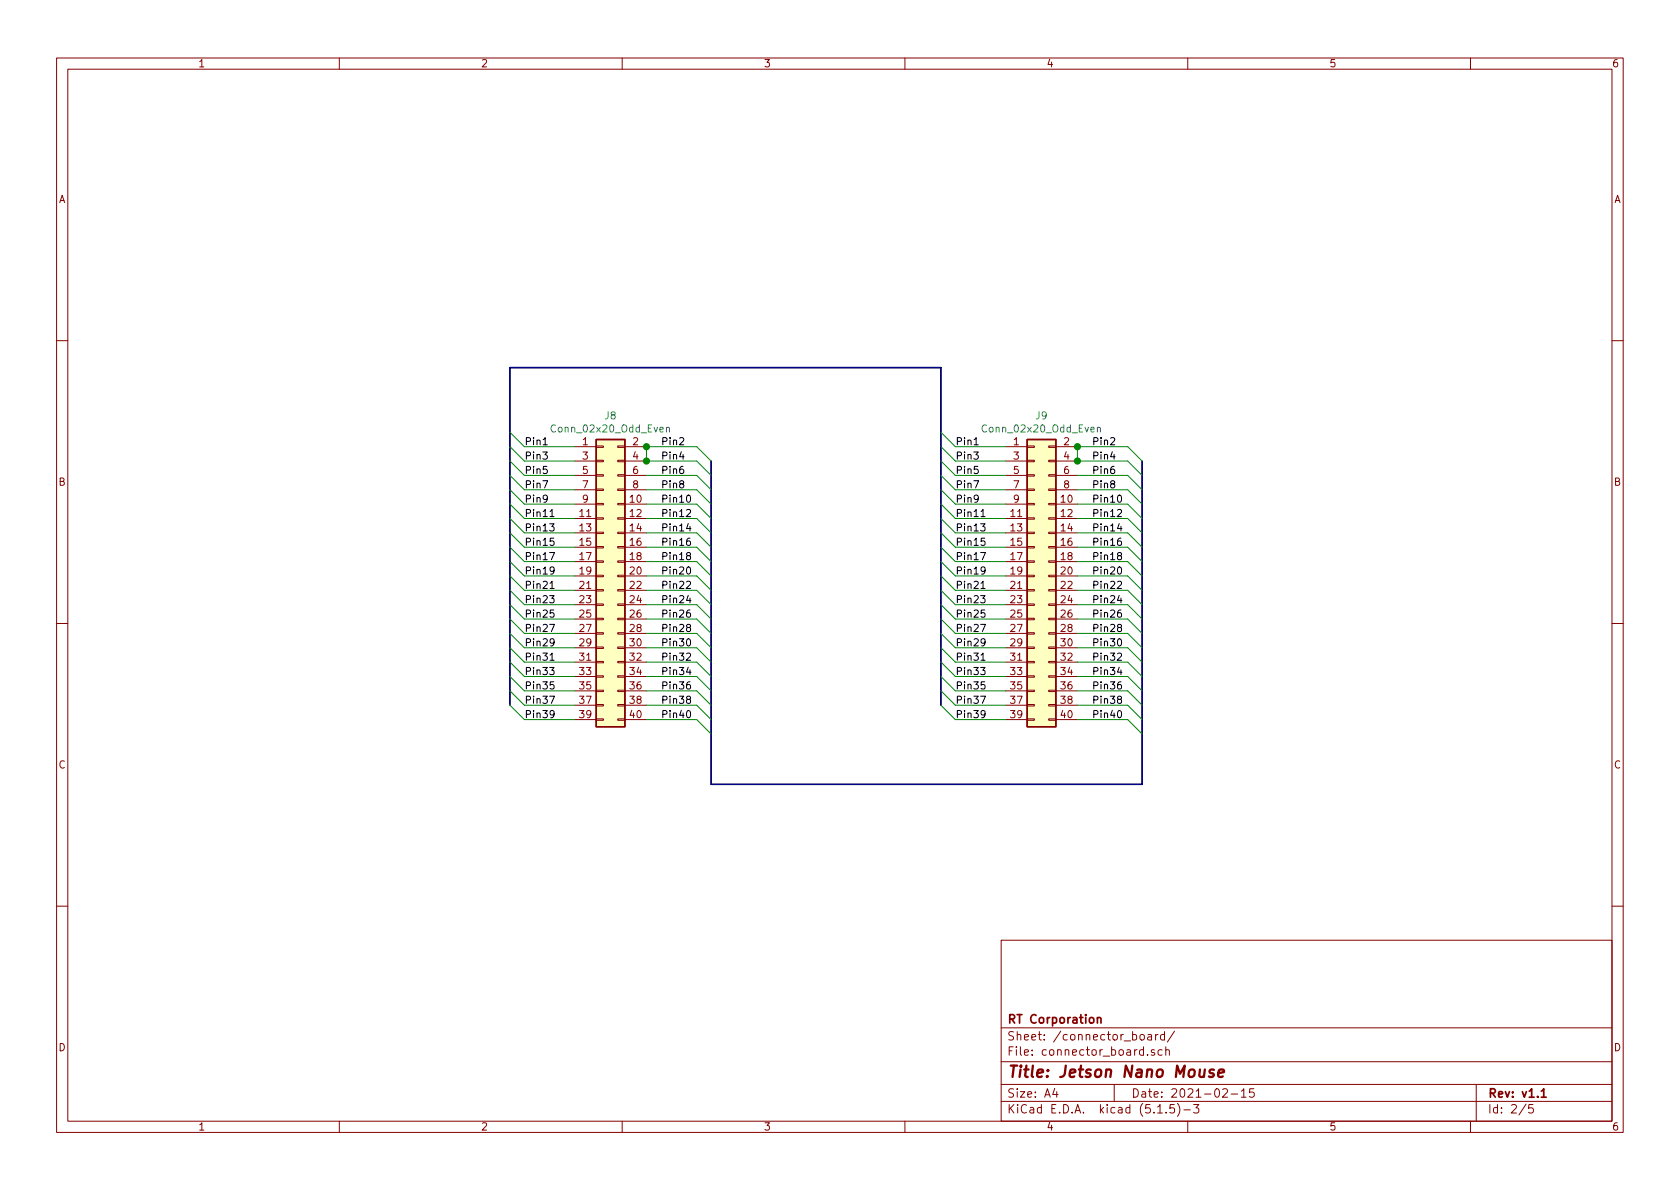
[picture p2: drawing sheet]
<svg xmlns="http://www.w3.org/2000/svg" width="297mm" height="210mm" viewBox="0 0 297 210" stroke-linecap="round" stroke-linejoin="round" font-family="sans-serif">
<g fill="none" stroke="#840000" stroke-width=".18">
<path d="M10 10.3h277v189.9h-277zM12 12.2h273v186.1h-273zM60 10.3v1.9M110 10.3v1.9M160 10.3v1.9M210 10.3v1.9M260 10.3v1.9M10 60.2h2M101.6 79h3.8M105.4 78.9h1.3v.2h-1.3zM109.2 78.9h1.3v.2h-1.3zM110.5 79h3.8"/>
<path d="M177.8 79h3.8M181.6 78.9h1.3v.2h-1.3zM185.4 78.9h1.3v.2h-1.3zM186.7 79h3.8M285 60.2h2M101.6 89.1h3.8M101.6 91.7h3.8M101.6 94.2h3.8M101.6 96.8h3.8M101.6 99.3h3.8M101.6 81.5h3.8M101.6 84.1h3.8"/>
<path d="M101.6 86.6h3.8M105.4 99.2h1.3v.2h-1.3zM105.4 96.6h1.3v.3h-1.3zM105.4 94.1h1.3v.3h-1.3zM105.4 91.6h1.3v.2h-1.3zM105.4 89h1.3v.3h-1.3zM105.4 86.5h1.3v.2h-1.3zM105.4 83.9h1.3v.3h-1.3zM105.4 81.4h1.3v.3h-1.3zM109.2 99.2h1.3v.2h-1.3zM109.2 96.6h1.3v.3h-1.3zM109.2 94.1h1.3v.3h-1.3z"/>
<path d="M109.2 91.6h1.3v.2h-1.3zM109.2 89h1.3v.3h-1.3zM109.2 86.5h1.3v.2h-1.3zM109.2 83.9h1.3v.3h-1.3zM109.2 81.4h1.3v.3h-1.3zM110.5 89.1h3.8M110.5 91.7h3.8M110.5 94.2h3.8M110.5 96.8h3.8M110.5 99.3h3.8M110.5 81.5h3.8M110.5 84.1h3.8"/>
<path d="M110.5 86.6h3.8M177.8 89.1h3.8M177.8 91.7h3.8M177.8 94.2h3.8M177.8 96.8h3.8M177.8 99.3h3.8M177.8 81.5h3.8M177.8 84.1h3.8M177.8 86.6h3.8M181.6 99.2h1.3v.2h-1.3zM181.6 96.6h1.3v.3h-1.3zM181.6 94.1h1.3v.3h-1.3z"/>
<path d="M181.6 91.6h1.3v.2h-1.3zM181.6 89h1.3v.3h-1.3zM181.6 86.5h1.3v.2h-1.3zM181.6 83.9h1.3v.3h-1.3zM181.6 81.4h1.3v.3h-1.3zM185.4 99.2h1.3v.2h-1.3zM185.4 96.6h1.3v.3h-1.3zM185.4 94.1h1.3v.3h-1.3zM185.4 91.6h1.3v.2h-1.3zM185.4 89h1.3v.3h-1.3zM185.4 86.5h1.3v.2h-1.3zM185.4 83.9h1.3v.3h-1.3z"/>
<path d="M185.4 81.4h1.3v.3h-1.3zM186.7 89.1h3.8M186.7 91.7h3.8M186.7 94.2h3.8M186.7 96.8h3.8M186.7 99.3h3.8M186.7 81.5h3.8M186.7 84.1h3.8M186.7 86.6h3.8M10 110.3h2M101.6 101.8h3.8M101.6 104.4h3.8"/>
<path d="M101.6 106.9h3.8M101.6 109.5h3.8M101.6 112h3.8M101.6 114.5h3.8M101.6 117.1h3.8M101.6 119.6h3.8M105.4 106.8h1.3v.3h-1.3zM105.4 109.3h1.3v.3h-1.3zM105.4 111.9h1.3v.2h-1.3zM105.4 114.4h1.3v.3h-1.3zM105.4 117h1.3v.2h-1.3zM105.4 119.5h1.3v.3h-1.3z"/>
<path d="M105.4 104.3h1.3v.2h-1.3zM105.4 101.7h1.3v.3h-1.3zM109.2 106.8h1.3v.3h-1.3zM109.2 109.3h1.3v.3h-1.3zM109.2 111.9h1.3v.2h-1.3zM109.2 114.4h1.3v.3h-1.3zM109.2 117h1.3v.2h-1.3zM109.2 119.5h1.3v.3h-1.3zM109.2 104.3h1.3v.2h-1.3zM109.2 101.7h1.3v.3h-1.3zM110.5 101.8h3.8M110.5 104.4h3.8"/>
<path d="M110.5 106.9h3.8M110.5 109.5h3.8M110.5 112h3.8M110.5 114.5h3.8M110.5 117.1h3.8M110.5 119.6h3.8M177.8 101.8h3.8M177.8 104.4h3.8M177.8 106.9h3.8M177.8 109.5h3.8M177.8 112h3.8M177.8 114.5h3.8"/>
<path d="M177.8 117.1h3.8M177.8 119.6h3.8M181.6 106.8h1.3v.3h-1.3zM181.6 109.3h1.3v.3h-1.3zM181.6 111.9h1.3v.2h-1.3zM181.6 114.4h1.3v.3h-1.3zM181.6 117h1.3v.2h-1.3zM181.6 119.5h1.3v.3h-1.3zM181.6 104.3h1.3v.2h-1.3zM181.6 101.7h1.3v.3h-1.3zM185.4 106.8h1.3v.3h-1.3zM185.4 109.3h1.3v.3h-1.3z"/>
<path d="M185.4 111.9h1.3v.2h-1.3zM185.4 114.4h1.3v.3h-1.3zM185.4 117h1.3v.2h-1.3zM185.4 119.5h1.3v.3h-1.3zM185.4 104.3h1.3v.2h-1.3zM185.4 101.7h1.3v.3h-1.3zM186.7 101.8h3.8M186.7 104.4h3.8M186.7 106.9h3.8M186.7 109.5h3.8M186.7 112h3.8M186.7 114.5h3.8"/>
<path d="M186.7 117.1h3.8M186.7 119.6h3.8M285 110.3h2M101.6 122.2h3.8M101.6 124.7h3.8M101.6 127.2h3.8M105.4 122h1.3v.3h-1.3zM105.4 124.6h1.3v.2h-1.3zM105.4 127.1h1.3v.3h-1.3zM109.2 122h1.3v.3h-1.3zM109.2 124.6h1.3v.2h-1.3zM109.2 127.1h1.3v.3h-1.3z"/>
<path d="M110.5 122.2h3.8M110.5 124.7h3.8M110.5 127.2h3.8M177.8 122.2h3.8M177.8 124.7h3.8M177.8 127.2h3.8M181.6 122h1.3v.3h-1.3zM181.6 124.6h1.3v.2h-1.3zM181.6 127.1h1.3v.3h-1.3zM185.4 122h1.3v.3h-1.3zM185.4 124.6h1.3v.2h-1.3zM185.4 127.1h1.3v.3h-1.3z"/>
<path d="M186.7 122.2h3.8M186.7 124.7h3.8M186.7 127.2h3.8M10 160.2h2M177 166.3h108v32h-108zM285 160.2h2M60 198.3v1.9M110 198.3v1.9M160 198.3v1.9M177 194.8h108M177 191.8h108M177 187.8h108"/>
<path d="M177 181.8h108M186.5 192.5l-.4 1h1M186.8 193v1M197 191.8v3M201.6 183.1l.2-.2 .5 .2v.7l-.2 .1-.5-.1zM202.9 186.5v.1M203 183h.6v.9M203.6 183.3l-.5 .1-.2 .2 .2 .3 .5-.1M204.1 185.7l-.3-.1-.2 .2v.2l.5 .2v.3h-.5M204.3 182.9v1M204.7 196.8h.8M204.7 182.9l-.4 .3"/>
<path d="M205.5 185.7l-.4-.1-.4 .3 .1 .6 .3 .1 .4-.1M205.9 183l-.4-.1-.3 .3 .1 .6 .2 .1 .4-.1M205.9 182.4v1.5M206.1 185.7l.2-.1 .4 .1 .1 .9M206.1 185.1v1.5M206.2 196.7v.1M207.6 195.3h-.7l-.1 .7 .2-.1 .5 .1 .2 .2-.1 .5-.2 .1-.6-.1M207.7 182.3l-1.3 2M208.2 195.1a1.71 1.71 0 0 1 0 2.3M209.3 196.3h1.2M210 198.3v1.9M211 195.3h1l-.5 .6 .4 .1v.7l-.2 .1-.7-.1"/>
<path d="M216.2 192.7l.2-.2h.4l.2 .5-.9 1h.9M217.7 193.5h1.1M219.5 193l.4-.5v1.5M219.5 194h.8M221.7 192.5h-.7l-.1 .7 .2-.1 .5 .1 .2 .2-.1 .5-.2 .1-.6-.1M260 198.3v1.9M261 191.8v6.5M269.8 195.2l-1.2 2M271 195.3h-.7v.7l.2-.1 .5 .1 .1 .2-.1 .5-.2 .1-.5-.1"/>
</g>
<path d="M194 179.9v1M194 180.1l.2-.2 .4 .1 .1 .9M272.5 193l.4-.5v1.5M272.5 194h.9" fill="none" stroke="#840000" stroke-width=".3"/>
<path d="M213 189.1l-.1 1.3M214.6 189.2a.49 .49 0 0 0-.8 .3l.3 .3 .5 .1v.2l-.3 .3-.6-.1M215.4 189.8l1-.2v-.4l-.6-.1-.3 .3-.1 .9 .2 .1 .6-.1" fill="none" stroke="#840000" stroke-width=".41"/>
<g fill="#ffffc2" stroke="#ffffc2" stroke-width=".18">
<path d="M105.4 77.7h5.1v50.8h-5.1z"/>
<path d="M181.6 77.7h5.1v50.8h-5.1z"/>
</g>
<path d="M105.4 77.7h5.1v50.8h-5.1zM181.6 77.7h5.1v50.8h-5.1z" fill="none" stroke="#840000" stroke-width=".25"/>
<path d="M117.8 75.7l.2-.1h.3l.1 .8M117.8 75.6v.8M194 75.7l.2-.1h.3l.1 .8M194 75.6v.8" fill="none" stroke="#008484" stroke-width=".18"/>
<path d="M125.7 81.5v57.2h76.2v-57.2M90.2 124.7v-59.7h76.2v59.7" fill="none" stroke="#000084" stroke-width=".3"/>
<g fill="none" stroke="#008400" stroke-width=".18">
<path d="M90.2 76.4l2.5 2.6h8.9M90.2 79l2.5 2.5h8.9M166.4 76.4l2.5 2.6h8.9M166.4 79l2.5 2.5h8.9M90.2 86.6l2.5 2.5h8.9M90.2 99.3l2.5 2.5h8.9M90.2 91.7l2.5 2.5h8.9M90.2 89.1l2.5 2.6h8.9M90.2 84.1l2.5 2.5h8.9M90.2 81.5l2.5 2.6h8.9M90.2 96.8l2.5 2.5h8.9M90.2 94.2l2.5 2.6h8.9"/>
<path d="M114.3 89.1h8.9l2.5 2.6M114.3 94.2h8.9l2.5 2.6M114.3 91.7h8.9l2.5 2.5M114.3 86.6h8.9l2.5 2.5M114.3 84.1h8.9l2.5 2.5M114.3 99.3h8.9l2.5 2.5M114.3 96.8h8.9l2.5 2.5M125.7 81.5l-2.5-2.5h-8.9v2.5h8.9l2.5 2.6M166.4 86.6l2.5 2.5h8.9M166.4 99.3l2.5 2.5h8.9M166.4 91.7l2.5 2.5h8.9M166.4 89.1l2.5 2.6h8.9"/>
<path d="M166.4 84.1l2.5 2.5h8.9M166.4 81.5l2.5 2.6h8.9M166.4 96.8l2.5 2.5h8.9M166.4 94.2l2.5 2.6h8.9M190.5 89.1h8.9l2.5 2.6M190.5 94.2h8.9l2.5 2.6M190.5 91.7h8.9l2.5 2.5M190.5 86.6h8.9l2.5 2.5M190.5 84.1h8.9l2.5 2.5M190.5 99.3h8.9l2.5 2.5M190.5 96.8h8.9l2.5 2.5M201.9 81.5l-2.5-2.5h-8.9v2.5h8.9l2.5 2.6"/>
<path d="M90.2 119.6l2.5 2.6h8.9M90.2 117.1l2.5 2.5h8.9M90.2 114.5l2.5 2.6h8.9M90.2 112l2.5 2.5h8.9M90.2 109.5l2.5 2.5h8.9M90.2 106.9l2.5 2.6h8.9M90.2 104.4l2.5 2.5h8.9M90.2 101.8l2.5 2.6h8.9M114.3 119.6h8.9l2.5 2.6M114.3 117.1h8.9l2.5 2.5M114.3 114.5h8.9l2.5 2.6M114.3 112h8.9l2.5 2.5"/>
<path d="M114.3 109.5h8.9l2.5 2.5M114.3 106.9h8.9l2.5 2.6M114.3 104.4h8.9l2.5 2.5M114.3 101.8h8.9l2.5 2.6M166.4 119.6l2.5 2.6h8.9M166.4 117.1l2.5 2.5h8.9M166.4 114.5l2.5 2.6h8.9M166.4 112l2.5 2.5h8.9M166.4 109.5l2.5 2.5h8.9M166.4 106.9l2.5 2.6h8.9M166.4 104.4l2.5 2.5h8.9M166.4 101.8l2.5 2.6h8.9"/>
<path d="M190.5 119.6h8.9l2.5 2.6M190.5 117.1h8.9l2.5 2.5M190.5 114.5h8.9l2.5 2.6M190.5 112h8.9l2.5 2.5M190.5 109.5h8.9l2.5 2.5M190.5 106.9h8.9l2.5 2.6M190.5 104.4h8.9l2.5 2.5M190.5 101.8h8.9l2.5 2.6M90.2 124.7l2.5 2.5h8.9M90.2 122.2l2.5 2.5h8.9M114.3 127.2h8.9l2.5 2.6M114.3 124.7h8.9l2.5 2.5"/>
<path d="M114.3 122.2h8.9l2.5 2.5M166.4 124.7l2.5 2.5h8.9M166.4 122.2l2.5 2.5h8.9M190.5 127.2h8.9l2.5 2.6M190.5 124.7h8.9l2.5 2.5M190.5 122.2h8.9l2.5 2.5"/>
</g>
<g fill="none" stroke="#000" stroke-width=".18">
<path d="M96 78.7h.8M120.5 79.9l-.3 .9h.8M172.2 78.7h.8M196.7 79.9l-.3 .9h.8M96 85h.8l-.5 1.3M97.2 97.7h.8l-.5 1.3M97.2 92.6h.8l-.4 .5 .3 .1v.6l-.5 .1-.2-.1M97.3 90.4l.3-.3v1.3M97.3 91.4h.7M97.9 95.2h-.6v.6l.1-.1h.5v.6l-.2 .1-.4-.1M121.4 90.2l.5-.1 .2 .3-.1 .2-.7 .8h.8M121.5 87.7l.2-.2a.69 .69 0 0 1 .4 .7 .69 .69 0 0 1-.4 .6l-.2-.1-.1-.4z"/>
<path d="M121.6 98.3l-.2-.2v-.3l.2-.1 .4 .1v.3l-.5 .2-.1 .2v.2l.2 .3 .4-.1 .1-.2-.1-.3-.1-.1M121.7 92.6l-.3 .9h.8M122 95.2h-.4a.87 .87 0 0 0 0 1.2l.4-.1v-.5l-.4-.1-.2 .2M122 93.1v.8M172.2 85h.8l-.5 1.3M173.4 92.6h.8l-.4 .5 .3 .1v.6l-.5 .1-.2-.1M173.4 97.7h.8l-.5 1.3M173.5 90.4l.3-.3v1.3M173.5 91.4h.7M174.1 95.2h-.6v.6l.1-.1h.5v.6l-.2 .1-.4-.1M197.6 90.2l.5-.1 .2 .3-.1 .2-.7 .8h.8M197.7 87.7l.2-.2a.69 .69 0 0 1 .4 .7 .69 .69 0 0 1-.4 .6l-.2-.1-.1-.4z"/>
<path d="M197.8 98.3l-.2-.2v-.3l.2-.1 .4 .1v.3l-.5 .2-.1 .2v.2l.2 .3 .4-.1 .1-.2-.1-.3-.1-.1M197.9 92.6l-.3 .9h.8M198.2 95.2h-.4a.87 .87 0 0 0 0 1.2l.4-.1v-.5l-.4-.1-.2 .2M198.2 93.1v.8M97.2 105.3h.8l-.4 .5 .3 .1v.6l-.5 .1-.2-.1M97.2 110.4h.8l-.5 1.3M97.2 118h.8l-.4 .5 .3 .1v.6l-.5 .1-.2-.1M97.3 115.8l.3-.3v1.3M97.3 103.1l.3-.3v1.3M97.3 116.8h.7M97.3 104.1h.7M97.9 107.9h-.6v.6l.1-.1h.5v.6l-.2 .1-.4-.1"/>
<path d="M98 113.5l-.3 .2h-.3l-.1-.2v-.4l.2-.2h.2l.3 .3a.97 .97 0 0 1-.3 1h-.3M98 100.8l-.3 .2h-.3l-.1-.2v-.4l.2-.2h.2l.3 .3a.97 .97 0 0 1-.3 1h-.3M121.4 115.6l.5-.1 .2 .3-.1 .2-.7 .8h.8M121.4 102.9l.5-.1 .2 .3-.1 .2-.7 .8h.8M121.5 113.1l.2-.2a.69 .69 0 0 1 .4 .7 .69 .69 0 0 1-.4 .6l-.2-.1-.1-.4zM121.5 100.4l.2-.2a.69 .69 0 0 1 .4 .7 .69 .69 0 0 1-.4 .6l-.2-.1-.1-.4zM121.6 111l-.2-.2v-.3l.2-.1 .4 .1v.3l-.5 .2-.1 .2v.2l.2 .3 .4-.1 .1-.2-.1-.3-.1-.1M121.7 118l-.3 .9h.8M121.7 105.3l-.3 .9h.8M122 107.9h-.4a.87 .87 0 0 0 0 1.2l.4-.1v-.5l-.4-.1-.2 .2M122 105.8v.8M122 118.5v.8"/>
<path d="M173.4 118h.8l-.4 .5 .3 .1v.6l-.5 .1-.2-.1M173.4 110.4h.8l-.5 1.3M173.4 105.3h.8l-.4 .5 .3 .1v.6l-.5 .1-.2-.1M173.5 115.8l.3-.3v1.3M173.5 103.1l.3-.3v1.3M173.5 116.8h.7M173.5 104.1h.7M174.1 107.9h-.6v.6l.1-.1h.5v.6l-.2 .1-.4-.1M174.2 113.5l-.3 .2h-.3l-.1-.2v-.4l.2-.2h.2l.3 .3a.97 .97 0 0 1-.3 1h-.3M174.2 100.8l-.3 .2h-.3l-.1-.2v-.4l.2-.2h.2l.3 .3a.97 .97 0 0 1-.3 1h-.3M197.6 115.6l.5-.1 .2 .3-.1 .2-.7 .8h.8M197.6 102.9l.5-.1 .2 .3-.1 .2-.7 .8h.8"/>
<path d="M197.7 113.1l.2-.2a.69 .69 0 0 1 .4 .7 .69 .69 0 0 1-.4 .6l-.2-.1-.1-.4zM197.7 100.4l.2-.2a.69 .69 0 0 1 .4 .7 .69 .69 0 0 1-.4 .6l-.2-.1-.1-.4zM197.8 111l-.2-.2v-.3l.2-.1 .4 .1v.3l-.5 .2-.1 .2v.2l.2 .3 .4-.1 .1-.2-.1-.3-.1-.1M197.9 118l-.3 .9h.8M197.9 105.3l-.3 .9h.8M198.2 107.9h-.4a.87 .87 0 0 0 0 1.2l.4-.1v-.5l-.4-.1-.2 .2M198.2 105.8v.8M198.2 118.5v.8M97.2 123.1h.8l-.5 1.3M97.9 120.6h-.6v.6l.1-.1h.5v.6l-.2 .1-.4-.1M98 126.2l-.3 .2h-.3l-.1-.2v-.4l.2-.2h.2l.3 .3a.97 .97 0 0 1-.3 1h-.3M121.5 125.8l.2-.2a.69 .69 0 0 1 .4 .7 .69 .69 0 0 1-.4 .6l-.2-.1-.1-.4z"/>
<path d="M121.6 123.7l-.2-.2v-.3l.2-.1 .4 .1v.3l-.5 .2-.1 .2v.2l.2 .3 .4-.1 .1-.2-.1-.3-.1-.1M122 120.6h-.4a.87 .87 0 0 0 0 1.2l.4-.1v-.5l-.4-.1-.2 .2M173.4 123.1h.8l-.5 1.3M174.1 120.6h-.6v.6l.1-.1h.5v.6l-.2 .1-.4-.1M174.2 126.2l-.3 .2h-.3l-.1-.2v-.4l.2-.2h.2l.3 .3a.97 .97 0 0 1-.3 1h-.3M197.7 125.8l.2-.2a.69 .69 0 0 1 .4 .7 .69 .69 0 0 1-.4 .6l-.2-.1-.1-.4zM197.8 123.7l-.2-.2v-.3l.2-.1 .4 .1v.3l-.5 .2-.1 .2v.2l.2 .3 .4-.1 .1-.2-.1-.3-.1-.1M198.2 120.6h-.4a.87 .87 0 0 0 0 1.2l.4-.1v-.5l-.4-.1-.2 .2"/>
</g>
<g fill="#008400" stroke="#008400" stroke-width=".25">
<circle cx="114.3" cy="81.5" r=".51"/>
<circle cx="114.3" cy="79" r=".51"/>
<circle cx="190.5" cy="81.5" r=".51"/>
<circle cx="190.5" cy="79" r=".51"/>
</g>
<text font-size="2.8" fill="#840000" x="178" y="190.5">Title: Jetson Nano Mouse</text>
<g font-size="2.1" fill="#840000">
<text x="178" y="184">Sheet: /connector_board/</text>
<text x="178" y="181">RT Corporation</text>
<text x="178" y="186.7">File: connector_board.sch</text>
<text x="178" y="196.9">KiCad E.D.A. kicad (5.1.5)-3</text>
<text x="178" y="194.1">Size: A4</text>
<text x="200" y="194.1">Date: 2021-02-15</text>
<text x="263" y="194.1">Rev: v1.1</text>
<text x="263" y="196.9">Id: 2/5</text>
</g>
<g font-size="1.8" fill="#840000">
<text x="35" y="11.9">1</text>
<text x="85" y="11.9">2</text>
<text x="135" y="11.9">3</text>
<text x="185" y="11.9">4</text>
<text x="235" y="11.9">5</text>
<text x="285" y="11.9">6</text>
<text x="10.4" y="35.9">A</text>
<text x="285.4" y="35.9">A</text>
<text x="103" y="78.7">1</text>
<text x="103" y="81.3">3</text>
<text x="103" y="83.8">5</text>
<text x="111.9" y="78.7">2</text>
<text x="111.9" y="81.3">4</text>
<text x="111.9" y="83.8">6</text>
<text x="179.2" y="78.7">1</text>
<text x="179.2" y="81.3">3</text>
<text x="179.2" y="83.8">5</text>
<text x="188.1" y="78.7">2</text>
<text x="188.1" y="81.3">4</text>
<text x="188.1" y="83.8">6</text>
<text x="10.4" y="85.9">B</text>
<text x="103" y="86.4">7</text>
<text x="103" y="88.9">9</text>
<text x="111.4" y="88.9">10</text>
<text x="111.9" y="86.4">8</text>
<text x="179.2" y="86.4">7</text>
<text x="179.2" y="88.9">9</text>
<text x="187.6" y="88.9">10</text>
<text x="188.1" y="86.4">8</text>
<text x="285.4" y="85.9">B</text>
<text x="102.5" y="91.4">11</text>
<text x="102.5" y="94">13</text>
<text x="111.4" y="91.4">12</text>
<text x="111.4" y="94">14</text>
<text x="178.7" y="91.4">11</text>
<text x="178.7" y="94">13</text>
<text x="187.6" y="91.4">12</text>
<text x="187.6" y="94">14</text>
<text x="102.5" y="96.5">15</text>
<text x="102.5" y="99.1">17</text>
<text x="102.5" y="101.6">19</text>
<text x="111.4" y="96.5">16</text>
<text x="111.4" y="99.1">18</text>
<text x="111.4" y="101.6">20</text>
<text x="178.7" y="96.5">15</text>
<text x="178.7" y="99.1">17</text>
<text x="178.7" y="101.6">19</text>
<text x="187.6" y="96.5">16</text>
<text x="187.6" y="99.1">18</text>
<text x="187.6" y="101.6">20</text>
<text x="102.5" y="104.1">21</text>
<text x="102.5" y="106.7">23</text>
<text x="111.4" y="104.1">22</text>
<text x="111.4" y="106.7">24</text>
<text x="178.7" y="104.1">21</text>
<text x="178.7" y="106.7">23</text>
<text x="187.6" y="104.1">22</text>
<text x="187.6" y="106.7">24</text>
<text x="102.5" y="109.2">25</text>
<text x="102.5" y="111.8">27</text>
<text x="111.4" y="109.2">26</text>
<text x="111.4" y="111.8">28</text>
<text x="178.7" y="109.2">25</text>
<text x="178.7" y="111.8">27</text>
<text x="187.6" y="109.2">26</text>
<text x="187.6" y="111.8">28</text>
<text x="102.5" y="114.3">29</text>
<text x="102.5" y="116.8">31</text>
<text x="102.5" y="119.4">33</text>
<text x="111.4" y="114.3">30</text>
<text x="111.4" y="116.8">32</text>
<text x="111.4" y="119.4">34</text>
<text x="178.7" y="114.3">29</text>
<text x="178.7" y="116.8">31</text>
<text x="178.7" y="119.4">33</text>
<text x="187.6" y="114.3">30</text>
<text x="187.6" y="116.8">32</text>
<text x="187.6" y="119.4">34</text>
<text x="102.5" y="121.9">35</text>
<text x="102.5" y="124.5">37</text>
<text x="111.4" y="121.9">36</text>
<text x="111.4" y="124.5">38</text>
<text x="178.7" y="121.9">35</text>
<text x="178.7" y="124.5">37</text>
<text x="187.6" y="121.9">36</text>
<text x="187.6" y="124.5">38</text>
<text x="102.5" y="127">39</text>
<text x="111.4" y="127">40</text>
<text x="178.7" y="127">39</text>
<text x="187.6" y="127">40</text>
<text x="10.4" y="135.9">C</text>
<text x="285.4" y="135.9">C</text>
<text x="10.4" y="185.9">D</text>
<text x="285.4" y="185.9">D</text>
<text x="35" y="199.9">1</text>
<text x="85" y="199.9">2</text>
<text x="135" y="199.9">3</text>
<text x="185" y="199.9">4</text>
<text x="235" y="199.9">5</text>
<text x="285" y="199.9">6</text>
</g>
<g font-size="1.8" fill="#008484">
<text x="97.9" y="76.5">Conn_02x20_Odd_Even</text>
<text x="107" y="74.2">J8</text>
<text x="174.1" y="76.5">Conn_02x20_Odd_Even</text>
<text x="183.2" y="74.2">J9</text>
</g>
<g font-size="1.8">
<text x="92.7" y="78.7">Pin1</text>
<text x="92.7" y="83.8">Pin5</text>
<text x="92.7" y="81.3">Pin3</text>
<text x="116.8" y="83.8">Pin6</text>
<text x="116.8" y="81.3">Pin4</text>
<text x="116.8" y="78.7">Pin2</text>
<text x="168.9" y="81.3">Pin3</text>
<text x="168.9" y="83.8">Pin5</text>
<text x="168.9" y="78.7">Pin1</text>
<text x="193" y="83.8">Pin6</text>
<text x="193" y="81.3">Pin4</text>
<text x="193" y="78.7">Pin2</text>
<text x="92.7" y="88.9">Pin9</text>
<text x="92.7" y="86.4">Pin7</text>
<text x="116.8" y="88.9">Pin10</text>
<text x="116.8" y="86.4">Pin8</text>
<text x="168.9" y="86.4">Pin7</text>
<text x="168.9" y="88.9">Pin9</text>
<text x="193" y="88.9">Pin10</text>
<text x="193" y="86.4">Pin8</text>
<text x="92.7" y="94">Pin13</text>
<text x="92.7" y="91.4">Pin11</text>
<text x="116.8" y="94">Pin14</text>
<text x="116.8" y="91.4">Pin12</text>
<text x="168.9" y="91.4">Pin11</text>
<text x="168.9" y="94">Pin13</text>
<text x="193" y="94">Pin14</text>
<text x="193" y="91.4">Pin12</text>
<text x="92.7" y="101.6">Pin19</text>
<text x="92.7" y="99.1">Pin17</text>
<text x="92.7" y="96.5">Pin15</text>
<text x="116.8" y="101.6">Pin20</text>
<text x="116.8" y="99.1">Pin18</text>
<text x="116.8" y="96.5">Pin16</text>
<text x="168.9" y="96.5">Pin15</text>
<text x="168.9" y="99.1">Pin17</text>
<text x="168.9" y="101.6">Pin19</text>
<text x="193" y="101.6">Pin20</text>
<text x="193" y="99.1">Pin18</text>
<text x="193" y="96.5">Pin16</text>
<text x="92.7" y="106.7">Pin23</text>
<text x="92.7" y="104.1">Pin21</text>
<text x="116.8" y="106.7">Pin24</text>
<text x="116.8" y="104.1">Pin22</text>
<text x="168.9" y="104.1">Pin21</text>
<text x="168.9" y="106.7">Pin23</text>
<text x="193" y="106.7">Pin24</text>
<text x="193" y="104.1">Pin22</text>
<text x="92.7" y="109.2">Pin25</text>
<text x="92.7" y="111.8">Pin27</text>
<text x="116.8" y="111.8">Pin28</text>
<text x="116.8" y="109.2">Pin26</text>
<text x="168.9" y="109.2">Pin25</text>
<text x="168.9" y="111.8">Pin27</text>
<text x="193" y="111.8">Pin28</text>
<text x="193" y="109.2">Pin26</text>
<text x="92.7" y="114.3">Pin29</text>
<text x="92.7" y="116.8">Pin31</text>
<text x="92.7" y="119.4">Pin33</text>
<text x="116.8" y="119.4">Pin34</text>
<text x="116.8" y="116.8">Pin32</text>
<text x="116.8" y="114.3">Pin30</text>
<text x="168.9" y="114.3">Pin29</text>
<text x="168.9" y="116.8">Pin31</text>
<text x="168.9" y="119.4">Pin33</text>
<text x="193" y="119.4">Pin34</text>
<text x="193" y="116.8">Pin32</text>
<text x="193" y="114.3">Pin30</text>
<text x="92.7" y="121.9">Pin35</text>
<text x="92.7" y="124.5">Pin37</text>
<text x="116.8" y="124.5">Pin38</text>
<text x="116.8" y="121.9">Pin36</text>
<text x="168.9" y="121.9">Pin35</text>
<text x="168.9" y="124.5">Pin37</text>
<text x="193" y="124.5">Pin38</text>
<text x="193" y="121.9">Pin36</text>
<text x="92.7" y="127">Pin39</text>
<text x="116.8" y="127">Pin40</text>
<text x="168.9" y="127">Pin39</text>
<text x="193" y="127">Pin40</text>
</g>
</svg>
